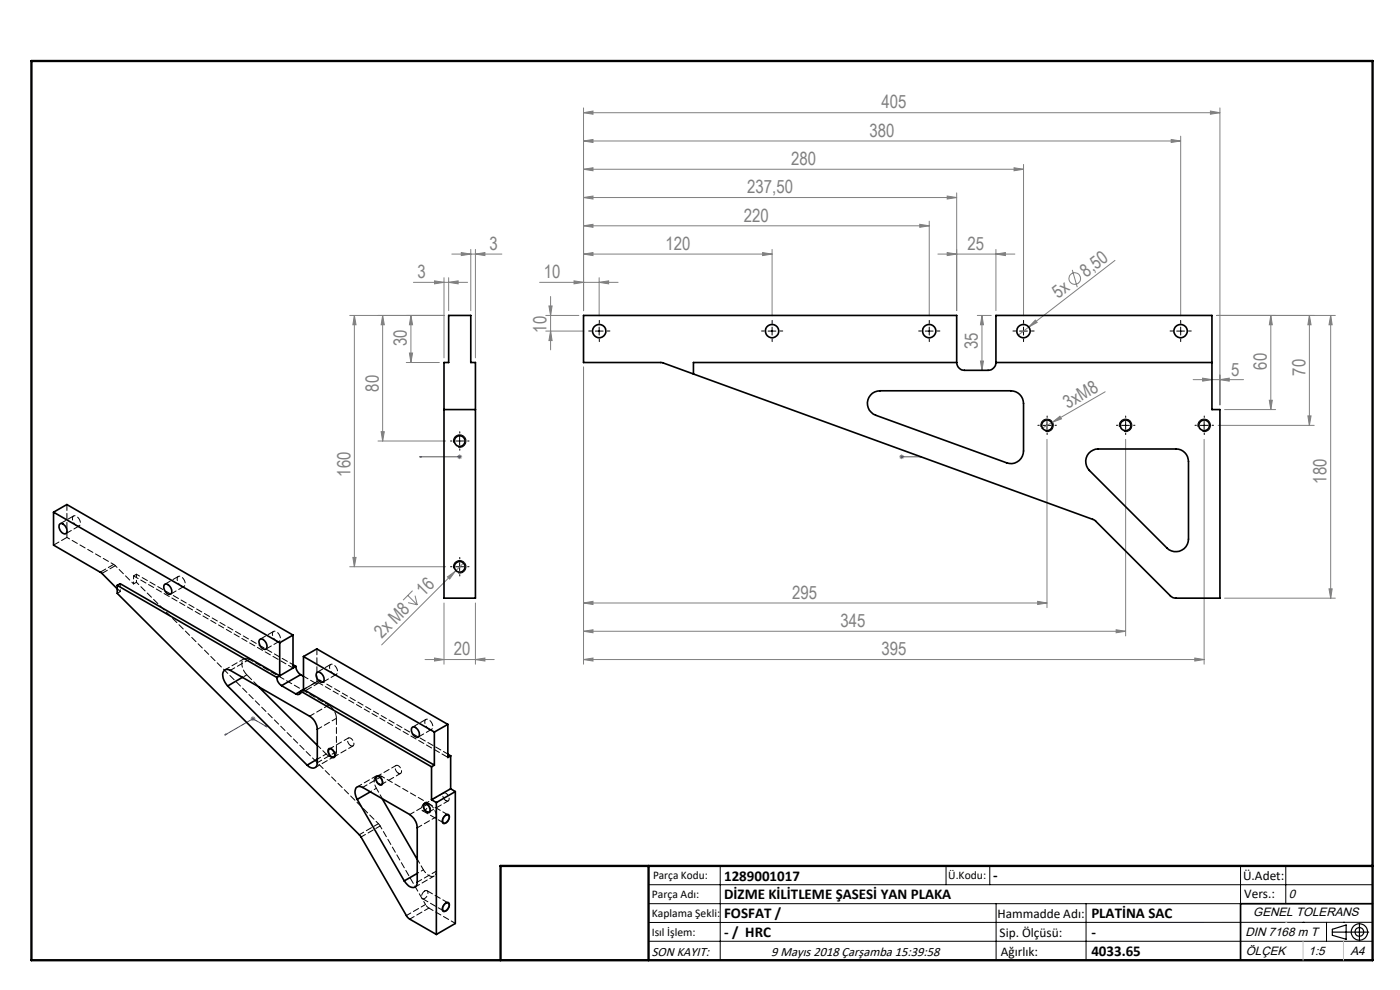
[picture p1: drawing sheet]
<svg xmlns="http://www.w3.org/2000/svg" width="297mm" height="210mm" viewBox="0 0 297 210" stroke-linecap="round" stroke-linejoin="round" font-family="sans-serif">
<g fill="none" stroke="#808080" stroke-width=".21">
<path d="M123.8 35.9l2-.3v.6zM123.8 29.9l2-.3v.6zM123.8 23.9l2-.3v.6zM123.8 22.9v43M123.8 35.9h93.3M123.8 29.9h126.7M123.8 23.9h135M215.1 35.6l2 .3-2 .3zM217.1 34.9v32.1M248.5 29.6l2 .3-2 .3zM250.5 28.9v38.1M256.8 23.6l2 .3-2 .3z"/>
<path d="M258.8 22.9v63M87.7 59.9h11.5M92.2 59.6l2 .3-2 .3zM94.2 58.9v17M95.2 59.9l2-.3v.6zM95.2 58.9v7M95.8 53.9h10.7M97.9 53.6l2 .3-2 .3zM99.9 52.9v13M100.9 53.9l2-.3v.6zM100.9 52.9v23M114.5 59.9h16.6"/>
<path d="M121.8 59.6l2 .3-2 .3zM123.8 53.9l2-.3v.6zM123.8 47.9l2-.3v.6zM123.8 41.9l2-.3v.6zM123.8 53.9h40M123.8 47.9h73.3M123.8 41.9h79.2M127.1 59.9l2-.3v.6zM127.1 58.9v8.1M161.8 53.6l2 .3-2 .3zM163.8 52.9v14.1M195.1 47.6l2 .3-2 .3z"/>
<path d="M197.1 46.9v20.1M199 53.9h16.3M200.9 41.6l2.1 .3-2.1 .3zM200.9 53.6l2.1 .3-2.1 .3zM203 40.9v25M211.3 53.9l2-.3v.6zM211.3 52.9v13M227.5 57.2l1 3.7M236.5 55.2l-18.3 14.2M74.2 66.9h20M75.2 66.9v53.3M75.2 66.9l.3 2h-.6z"/>
<path d="M81.2 66.9v26.6M81.2 66.9l.3 2h-.6zM86.2 76.9h7M86.9 74.9h.6l-.3 2zM87.2 66.9v10M87.2 66.9l.3 2h-.6zM115.8 70.2h8.1M115.8 66.9h7M116.5 64.9h.6l-.3 2zM116.8 70.2l.3 2h-.6zM116.8 62.9v11.3M123.8 77.9v63"/>
<path d="M207.3 66.9h3M208 76.6h.6l-.3 2zM208.3 66.9v11.7M208.3 66.9l.3 2h-.6zM218.2 69.4l-2.2 1.7M219.6 67.9l.4 .5-1.8 1zM258.1 66.9h25.2M269.6 66.9v20M269.6 66.9l.3 2h-.6zM277.8 66.9v23.3M277.8 66.9l.3 2h-.6zM282.3 66.9v60"/>
<path d="M282.3 66.9l.3 2h-.7zM80.2 93.5h14.3M80.9 91.6h.6l-.3 1.9zM97 96.9h1M97.2 96.5l.7 .8M97.5 96.4v1M97.9 96.5l-.7 .8M190.8 96.9h1M190.9 96.5l.7 .8M191.3 96.4v1M191.6 96.5l-.7 .8M222.1 93.2v35.7"/>
<path d="M223.3 89.6l1.6-1.3 .3 .6zM223.3 89.6l-2.3 1.3M234.5 83.1l-11.2 6.5M238.8 93.2v41.7M253.1 80.5h10.7M255.1 80.2l2 .3-2 .3zM255.4 93.2v47.7M258.4 90.2h20.4M258.8 80.5l2-.3v.6zM259.8 86.9h10.8M269.3 84.9h.6l-.3 2zM277.5 88.2h.6l-.3 2z"/>
<path d="M74.9 118.2h.6l-.3 2zM98.5 119.3l-17.5 17.5M74.2 120.2h20.3M86.5 126.3l2 2M86.6 127.8l1.9 .5M87.5 125.3l-2 2M88.1 126.4l.4 1.9M90.2 139.9h14.6M92.2 139.6l2 .3-2 .3zM94.2 127.9v13M94.9 122.4l1.7-1.2-1.2 1.6zM100.9 139.9l2-.3v.6z"/>
<path d="M100.9 127.9v13M123.8 127.9l2-.3v.6zM123.8 133.9l2-.3v.6zM123.8 139.9l2-.3v.6zM123.8 127.9h98.3M123.8 133.9h115M123.8 139.9h131.6M220.1 127.6l2 .3-2 .3zM236.8 133.6l2 .3-2 .3zM253.5 139.6l1.9 .3-1.9 .3zM259.8 126.9h23.5M281.9 124.9h.7l-.3 2z"/>
<path d="M53.2 152.5h1M53.3 152.1l.7 .7M53.7 151.9v1.1M54 152.1l-.7 .7"/>
<circle cx="228" cy="59.1" r="1.24"/>
</g>
<g fill="none" stroke="#000" stroke-width=".21">
<path d="M126.3 70.2h1.7M127.1 69.4v1.7M162.9 70.2h1.7M163.8 69.4v1.7M196.3 70.2h1.6M197.1 69.4v1.7M216.3 70.2h1.6M217.1 69.4v1.7M249.6 70.2h1.7M250.5 69.4v1.7M96.2 93.9a1.33 1.33 0 0 1 1.2-1.7 1.33 1.33 0 0 1 1.4 1.5 1.33 1.33 0 0 1-1.6 1.2M96.7 93.5h1.7"/>
<path d="M97.5 92.7v1.7M220.8 90.6a1.33 1.33 0 0 1 1.2-1.7 1.33 1.33 0 0 1 1.4 1.4 1.33 1.33 0 0 1-1.6 1.2M221.3 90.2h1.7M222.1 89.4v1.7M237.5 90.6a1.34 1.34 0 0 1 1.1-1.7 1.34 1.34 0 0 1 1.5 1.4 1.34 1.34 0 0 1-1.7 1.2M237.9 90.2h1.7M238.8 89.4v1.7M254.2 90.6a1.33 1.33 0 0 1 1.1-1.7 1.33 1.33 0 0 1 1.5 1.4 1.33 1.33 0 0 1-1.7 1.2M254.6 90.2h1.7M255.4 89.4v1.7M97.5 119.4v1.7M96.2 120.6a1.33 1.33 0 0 1 1.2-1.7 1.33 1.33 0 0 1 1.4 1.5 1.33 1.33 0 0 1-1.6 1.1"/>
<path d="M96.7 120.2h1.7M69.7 158.7a1.39 1.39 0 0 1 1.3 1.9 .89 .89 0 0 1-1.3-.6l-.2-.6zM79.7 164.7a1.01 1.01 0 0 1 1.5 1 .6 .6 0 0 1-.4 .9 1.57 1.57 0 0 1-1.1-1.9zM89.8 170.6a.77 .77 0 0 1 1.3 .3l.2 .7a.57 .57 0 0 1-.1 .8 .57 .57 0 0 1-.8-.2l-.6-.8zM94.3 173a.62 .62 0 0 1 .9-.2 .62 .62 0 0 1 .1 .9l-.3 .6-.5 .4a.54 .54 0 0 1-.7-.1 .54 .54 0 0 1 0-.7zM94.3 191.7a.63 .63 0 0 1 .9-.3 .63 .63 0 0 1 .1 1l-.3 .6-.5 .3a.54 .54 0 0 1-.7-.1 .54 .54 0 0 1 0-.6zM137.6 187.7h153.6M137.6 191.7h153.6M137.6 199.7h153.6M152.8 183.7v20M200.7 183.7v4M210 183.7v4"/>
<path d="M211.3 191.7v12M230.4 191.7v12M263.2 183.7v20M272.8 183.7v8M276.4 195.6h.1M281.4 195.6v4.1M285 195.6h.1M291.2 195.6l-153.6 .1"/>
</g>
<g fill="none" stroke="#000" stroke-width=".25">
<path d="M282.6 197.7h7.8M282.6 197.1l3-.9v3l-3-.8zM288.4 195.8v3.8M106.2 203.7h185"/>
<circle cx="288.4" cy="197.7" r="1.74"/>
<circle cx="288.4" cy="197.7" r=".93"/>
</g>
<path d="M89 96.9h.5h-.5M89 96.9h8.5M97.4 96.9h.2zM97.5 96.9h.1M191.2 96.9h.2zM191.3 96.9h.1M191.3 96.9h4.2M195.5 96.9h-.4h.4M47.9 155.7l.1 .1-.3 .1zM56.3 154l.1-.1 .3 .3zM56.7 154.2l-3-1.7-6 3.4" fill="none" stroke="#00f" stroke-width=".21"/>
<g fill="none" stroke="#000" stroke-width=".21" stroke-dasharray="15.2 1.3 1.3 1.3">
<path d="M125.5 70.2h-.6M127.1 68.5v-.5M127.1 71.9v.6M128.8 70.2h.6M162.1 70.2h-.5M163.8 68.5v-.5M163.8 71.9v.6M165.5 70.2h.6M195.5 70.2h-.6M197.1 68.5v-.5M197.1 71.9v.6M198.8 70.2h.6"/>
<path d="M215.5 70.2h-.6M217.1 68.5v-.5M217.1 71.9v.6M218.8 70.2h.6M248.8 70.2h-.6M250.5 68.5v-.5M250.5 71.9v.6M252.1 70.2h.6M95.9 93.5h-.3M97.5 91.9v-.3M97.5 95.2v.3M99.2 93.5h.3"/>
<path d="M220.5 90.2h-.3M222.1 88.5v-.3M222.1 91.9v.3M223.8 90.2h.3M237.1 90.2h-.3M238.8 88.5v-.3M238.8 91.9v.3M240.5 90.2h.3M253.8 90.2h-.3M255.5 88.5v-.3M255.5 91.9v.3M257.1 90.2h.3"/>
<path d="M97.5 118.5v-.3M95.9 120.2h-.3M97.5 121.9v.3M99.2 120.2h.3"/>
</g>
<path d="M291.2 191.7h-28v12" fill="none" stroke="#000" stroke-width=".35"/>
<path d="M6.7 12.9h284.5v190.8h-284.5zM137.6 183.7v20M291.2 183.7h-185v20" fill="none" stroke="#000" stroke-width=".5"/>
<path d="M276.4 199.7v4M285 199.7v4" fill="none" stroke="#c0c0c0" stroke-width=".21"/>
<path d="M272.8 195.6h.1" fill="none" stroke="#c0c0c0" stroke-width=".25"/>
<g fill="#00f">
<path d="M195.1 96.9h.4zM191.2 96.9h.2z"/>
<path d="M56.3 154l.4 .2-.3-.3zM47.9 155.7l-.2 .2 .3-.1z"/>
<path d="M97.4 96.9h.2zM89 96.9h.5z"/>
</g>
<g fill="#808080">
<path d="M223.3 89.6l1.6-1.3 .3 .6z"/>
<path d="M219.6 67.9l.4 .5-1.8 1z"/>
<path d="M94.9 122.4l1.7-1.2-1.2 1.6z"/>
<path d="M211.3 53.9l2-.3v.6zM200.9 53.6l2.1 .3-2.1 .3zM95.2 59.9l2-.3v.6zM92.2 59.6l2 .3-2 .3z"/>
<path d="M121.8 59.6l2 .3-2 .3zM127.1 59.9l2-.3v.6zM123.8 53.9l2-.3v.6zM161.8 53.6l2 .3-2 .3zM123.8 47.9l2-.3v.6zM195.1 47.6l2 .3-2 .3zM123.8 41.9l2-.3v.6zM200.9 41.6l2.1 .3-2.1 .3zM123.8 35.9l2-.3v.6zM215.1 35.6l2 .3-2 .3zM123.8 29.9l2-.3v.6zM248.5 29.6l2 .3-2 .3zM123.8 23.9l2-.3v.6zM256.8 23.6l2 .3-2 .3zM255.1 80.2l2 .3-2 .3zM258.8 80.5l2-.3v.6zM123.8 127.9l2-.3v.6zM220.1 127.6l2 .3-2 .3zM123.8 133.9l2-.3v.6zM236.8 133.6l2 .3-2 .3zM123.8 139.9l2-.3v.6zM253.5 139.6l1.9 .3-1.9 .3zM92.2 139.6l2 .3-2 .3zM100.9 139.9l2-.3v.6z"/>
<path d="M116.8 70.2l.3 2h-.6zM116.5 64.9h.6l-.3 2z"/>
<path d="M208.3 66.9l.3 2h-.6zM208 76.6h.6l-.3 2zM269.6 66.9l.3 2h-.6zM269.3 84.9h.6l-.3 2zM277.8 66.9l.3 2h-.6zM277.5 88.2h.6l-.3 2zM282.3 66.9l.3 2h-.7zM281.9 124.9h.7l-.3 2zM87.2 66.9l.3 2h-.6zM86.9 74.9h.6l-.3 2zM81.2 66.9l.3 2h-.6zM80.9 91.6h.6l-.3 1.9zM75.2 66.9l.3 2h-.6zM74.9 118.2h.6l-.3 2z"/>
<path d="M97.9 53.6l2 .3-2 .3zM100.9 53.9l2-.3v.6z"/>
</g>
<g fill="none" stroke="#000" stroke-width=".35">
<path d="M95.2 66.9h4.7v10h1v50h-6.7v-50h1zM203 76.9a1.69 1.69 0 0 0 1.6 1.7h5a1.69 1.69 0 0 0 1.7-1.7M203 76.9v-10h-79.2v10h16.6l6.7 2.4M203 76.9h-55.9v2.4M211.3 76.9v-10h45.8v20h1.7v40h-9.5l-.6-.2-16.4-16.3-.4-.2-84.8-30.9M211.3 76.9h45.8M94.2 86.9h6.7M185.1 83.4l.5-.3 1.1-.2h27.8a2.71 2.71 0 0 1 2.6 2.7v10.1a2.67 2.67 0 0 1-3.6 2.5l-27.7-10.1a2.69 2.69 0 0 1-.7-4.7zM231 96.2a2.78 2.78 0 0 1 2-1h16.4a2.65 2.65 0 0 1 2.7 2.7v16.5a2.69 2.69 0 0 1-1.6 2.4 2.69 2.69 0 0 1-2.9-.5l-16.5-16.5a2.73 2.73 0 0 1-.1-3.6zM11.4 108.6v7l10 5.9 3.5 3.4M11.4 108.6l47.9 27.7M11.4 108.6l2.8-1.6 48 27.7"/>
<path d="M12.7 111.2a1.15 1.15 0 0 1 1.5 1 .67 .67 0 0 1-.3 1 .67 .67 0 0 1-.9-.4l-.5-.9zM24.9 124.2v1.7l51.5 51.3 10 17.3 .5 .5 5.7 3.2M24.9 124.2l33.8 19.5M24.9 124.2l.6-.4 33.8 19.6M34.9 124a1.4 1.4 0 0 1 1.5 1.7 .67 .67 0 0 1-.6 .4 .67 .67 0 0 1-.6-.4l-.5-1zM55.1 135.6a1.35 1.35 0 0 1 1.5 1.7 .63 .63 0 0 1-.6 .5 .63 .63 0 0 1-.6-.5l-.3-.6a.84 .84 0 0 1 0-1.1zM59.3 136.3v7.1M62.2 134.7l-2.9 1.6M62.2 134.7v7M64.4 139.3v7M64.4 139.3l27.7 16M64.4 139.3l2.8-1.7 27.8 16.1"/>
<path d="M48.3 145.5a2.91 2.91 0 0 1-.9-3.1 .96 .96 0 0 1 1.5-.2l16.8 9.7a3.4 3.4 0 0 1 1.6 2.8v7.1a1.03 1.03 0 0 1-.6 1.1 1.03 1.03 0 0 1-1.2-.3l-.3-.3M48.3 145.5l16.9 16.8M51.4 143.7l-3.1 1.8M54.8 145.7l12.5 12.4M58.7 143.7a2.14 2.14 0 0 0 1 1.7M59.3 143.4l-.6 .3M59.7 145.4l3.1 1.8M62.2 141.7l-2.9 1.7M62.2 141l.6 .3M62.8 141.3a2.3 2.3 0 0 0 1 1.8M62.8 141.3l-.6 .4M63.8 146.6a.63 .63 0 0 1-.3 .7 .63 .63 0 0 1-.7-.1"/>
<path d="M63.8 146.6l27.7 16.1M63.8 143.1l-4.1 2.3M63.8 143.1l.6 .4M63.8 146.6l-1 .6M64.4 146.3l27.7 16M64.4 146.3l-.6 .3M67.2 142.6a1.4 1.4 0 0 1 1.6 1.7 .64 .64 0 0 1-.7 .5 .64 .64 0 0 1-.5-.5l-.3-.3a1.2 1.2 0 0 1-.1-1.4zM69.7 159.1a.67 .67 0 0 1 .7-.2 .67 .67 0 0 1 .4 .6l.2 .3a.62 .62 0 0 1-.2 .8 1.26 1.26 0 0 1-1.1-1.5zM87.5 154.3a1.15 1.15 0 0 1 1.4 1.1 .68 .68 0 0 1-.2 1 .68 .68 0 0 1-1-.4l-.4-1zM92.1 155.3v7M95 153.7l-2.9 1.6M95 153.7v7l.6-.4"/>
<path d="M95 160l.6 .3M67.3 161l-2.1 1.3M75.8 169.6l-.5-1.4a1.04 1.04 0 0 1 .4-1.2 1.04 1.04 0 0 1 1.2 0l10 5.8a3.7 3.7 0 0 1 1.6 2.8v11.5a1.03 1.03 0 0 1-.6 1.1 1.03 1.03 0 0 1-1.2-.3l-.9-1M75.8 169.6l10 17.3M78.5 168l-2.7 1.6M79.9 164.7a1.06 1.06 0 0 1 1 .6 1.06 1.06 0 0 1 0 1.1 1.16 1.16 0 0 1-1-1.7zM81.1 169.5l7.4 12.8M90 170.6a1.13 1.13 0 0 1 1.1 1.5l-.1 .2a1.16 1.16 0 0 1-1-1.7zM91.5 162.7v6.9M91.5 169.6l1.1 .6M92.1 162.3l-.6 .4M92.6 170.2v28"/>
<path d="M94.4 173.1a.5 .5 0 0 1 .8 0 1.18 1.18 0 0 1-1.1 1.4l-.2-.6zM95.6 160.3v7M95.6 167.3l-4.1 2.3M95.6 167.3l1 .6M96.6 167.9l-4 2.3M96.6 167.9v28l-4 2.3M88.5 185.3l-2.7 1.6M94.4 191.8a.52 .52 0 0 1 .7-.2 .52 .52 0 0 1 .1 .8l-.3 .5a.57 .57 0 0 1-1 .2v-.5z"/>
<circle cx="127.1" cy="70.2" r="1.41"/>
<circle cx="163.8" cy="70.2" r="1.42"/>
<circle cx="197.1" cy="70.2" r="1.41"/>
<circle cx="217.1" cy="70.2" r="1.41"/>
<circle cx="250.5" cy="70.2" r="1.41"/>
<circle cx="97.5" cy="93.6" r="1.13"/>
<circle cx="222.1" cy="90.2" r="1.13"/>
<circle cx="238.8" cy="90.2" r="1.13"/>
<circle cx="255.5" cy="90.2" r="1.13"/>
<circle cx="97.5" cy="120.2" r="1.13"/>
</g>
<path d="M16.2 111.5a1.42 1.42 0 0 1-.6-2.1 1.45 1.45 0 0 1 1.3 2.1h-.7M24.9 124.9l.6 .6M38.4 124.3a1.42 1.42 0 0 1-.5-2 1.45 1.45 0 0 1 1.2 2h-.7M58.6 136a1.42 1.42 0 0 1-.5-2.1 1.45 1.45 0 0 1 1.2 2.1h-.7M69.8 149.6l-16.9-9.7M70.8 143a1.42 1.42 0 0 1-.6-2.1 1.45 1.45 0 0 1 1.2 2.1h-.6M91 154.6a1.42 1.42 0 0 1-.6-2 1.45 1.45 0 0 1 1.2 2.1l-.6-.1" fill="none" stroke="#000" stroke-width=".21" stroke-dasharray="1.3 .6" stroke-dashoffset=".4"/>
<path d="M25.5 125.5l-.6 .3M28.3 122.2l.6-.4M28.9 123.5l-.6 .4M67.3 158.1l1.9 1.8M67.8 144.3l-.6 .3M79.8 167.2l1.3 2.2M88.5 182.3l1.3 2.2" fill="none" stroke="#000" stroke-width=".21" stroke-dasharray="1.3 .6" stroke-dashoffset=".3"/>
<g fill="none" stroke="#000" stroke-width=".21" stroke-dasharray="1.3 .6" stroke-dashoffset=".2">
<path d="M51.8 139.7l-4.1 2.4M52.9 139.9l-4 2.3M63.5 147.2l4-2.3M64.4 143.4l2.4 1.4M69.8 149.6l-4.1 2.3M71.4 152.4l-4.1 2.3M71.4 159.4l-4.1 2.4M73.9 156.5l-4 2.4M95 159.9l-27.2-15.6M66.9 162.8l4-2.3M70.8 160.6l4.1-2.4M76.6 177.5l4-2.3"/>
<path d="M79.8 164.6l-4 2.3M80.3 174.7l-4.1 2.4M80.9 166.4l4.1-2.3M81 164.7l-4.1 2.3M84 162.4l-4 2.3M91 170.4l-4.1 2.4M91 172.2l4.1-2.3M92.6 173.2l-4.1 2.4M94.1 168.2l-4 2.3M86.9 195l4.1-2.4M88.1 188.2l4-2.4M90.3 191.9l-4.1 2.3"/>
<path d="M91 192.6l5.6 3.3M92.6 184.8l-4.1 2.3"/>
</g>
<path d="M52.4 143.2l2.5 2.4M66.8 144.8l-3 1.8M95 160.6l-27.8-16" fill="none" stroke="#000" stroke-width=".21" stroke-dasharray="1.3 .6" stroke-dashoffset="-.2"/>
<path d="M62.2 141.7l-33.9-19.5M74.4 158.2l.4 .1a1.07 1.07 0 0 0 .1-1.2 1.07 1.07 0 0 0-1-.5l-.2 .6 .3 .6 .4 .4M84.5 164l.4 .1a1.07 1.07 0 0 0 .1-1.2 1.07 1.07 0 0 0-1-.5l-.2 .6 .3 .6 .4 .4M90.1 170.3a.99 .99 0 0 0-.3 1.7 1.14 1.14 0 0 0 .7-1.8l-.4 .1M94.6 169.8l.4 .1a1.07 1.07 0 0 0 .1-1.1 1.07 1.07 0 0 0-1-.6l-.2 .7 .3 .5 .4 .4M90.1 189a.99 .99 0 0 0-.3 1.7 1.14 1.14 0 0 0 .7-1.8l-.4 .1" fill="none" stroke="#000" stroke-width=".21" stroke-dasharray="1.3 .6" stroke-dashoffset=".1"/>
<path d="M71.4 152.4a3.6 3.6 0 0 0-1.6-2.8M89.6 172l4.5 2.6M92.6 173.2a3.6 3.6 0 0 0-1.6-2.8M95.1 172.9l-4.5-2.6M89.6 190.6l4.5 2.6M95.1 191.5l-4.5-2.6" fill="none" stroke="#000" stroke-width=".21" stroke-dasharray="1.3 .6" stroke-dashoffset="-.1"/>
<path d="M24.1 119.7l-9.9-5.7M80.3 174.7l-51.4-51.2M91 170.4l-10-5.7" fill="none" stroke="#000" stroke-width=".21" stroke-dasharray="1.3 .6" stroke-dashoffset=".6"/>
<g fill="none" stroke="#000" stroke-width=".21" stroke-dasharray="1.3 .6">
<path d="M14 113.2l2.8-1.7M14.2 114l-2.8 1.6M14.2 114v-7M15.6 109.4l-2.8 1.7M24.1 119.7l-2.8 1.7M24.5 120l-.4-.3M21.6 121.6l2.9-1.6M36.2 126l2.8-1.6M37.8 122.3l-2.8 1.6M52.9 139.9a1.03 1.03 0 0 0-1.3-.1 1.03 1.03 0 0 0-.3 1.3l.5 1.3 .6 .8M56.4 137.7l2.8-1.7M58 133.9l-2.8 1.7"/>
<path d="M67.2 137.6v7M67.2 144.6l-2.8 1.6M68.5 144.7l2.9-1.7M69.2 159.9l.3 .3a1.03 1.03 0 0 0 1.3 .4 1.03 1.03 0 0 0 .6-1.2M70.2 140.9l-2.9 1.7M71.4 159.4v-7M88.7 156.3l2.9-1.6M90.4 152.6l-2.9 1.6M80.6 175.2l-.3-.5"/>
</g>
<path d="M52.4 143.2l-.9 .5M62.2 141l-33.3-19.2M69.2 159.9l-1.9 1.1M81 164.7a1.03 1.03 0 0 0-1.3 0 1.03 1.03 0 0 0-.3 1.2l.4 1.3M89.8 184.5l.9 1.1a1.03 1.03 0 0 0 1.3 .3 1.03 1.03 0 0 0 .6-1.1M90.3 191.9l-9.7-16.7M91 192.6l-.7-.7" fill="none" stroke="#000" stroke-width=".21" stroke-dasharray="1.3 .6" stroke-dashoffset=".5"/>
<path d="M25.5 125.5v-1.7M28.3 123.9l-3.8-3.9M28.3 123.9v-1.7M28.9 123.5v-1.7" fill="none" stroke="#000" stroke-width=".21" stroke-dasharray="1.3 .6" stroke-dashoffset=".8"/>
<path d="M66.8 144.8a.62 .62 0 0 0 .7 .1 .62 .62 0 0 0 .3-.6M79.8 167.2l-1.2 .8M89.8 184.5l-1.3 .7" fill="none" stroke="#000" stroke-width=".21" stroke-dasharray="1.3 .6" stroke-dashoffset=".7"/>
<g font-size="3.9" fill="#808080">
<text x="187" y="23">405</text>
<text x="184.5" y="29">380</text>
<text x="167.8" y="35">280</text>
<text x="158.5" y="41">237,50</text>
<text x="157.8" y="47">220</text>
<text x="103.8" y="53">3</text>
<text x="141.2" y="53">120</text>
<text x="205.2" y="53">25</text>
<text x="88.6" y="59">3</text>
<text x="115.4" y="59">10</text>
<text x="230.4" y="58.9" transform="rotate(-38 230.4 58.9)">8,50</text>
<text x="224.5" y="63.5" transform="rotate(-38 224.5 63.5)">5x</text>
<text x="115.9" y="70.6" transform="rotate(-90 115.9 70.6)">10</text>
<text x="86.3" y="73.4" transform="rotate(-90 86.3 73.4)">30</text>
<text x="207.5" y="74.1" transform="rotate(-90 207.5 74.1)">35</text>
<text x="80.3" y="83.1" transform="rotate(-90 80.3 83.1)">80</text>
<text x="261.2" y="79.7">5</text>
<text x="268.8" y="78.4" transform="rotate(-90 268.8 78.4)">60</text>
<text x="276.9" y="79.7" transform="rotate(-90 276.9 79.7)">70</text>
<text x="226.6" y="86.7" transform="rotate(-30 226.6 86.7)">3xM8</text>
<text x="74.3" y="101.1" transform="rotate(-90 74.3 101.1)">160</text>
<text x="281.4" y="102.6" transform="rotate(-90 281.4 102.6)">180</text>
<text x="89.9" y="126.6" transform="rotate(-45 89.9 126.6)">16</text>
<text x="168" y="127">295</text>
<text x="81" y="135.5" transform="rotate(-45 81 135.5)">2x M8</text>
<text x="178.3" y="133">345</text>
<text x="96.3" y="139">20</text>
<text x="187" y="139">395</text>
</g>
<g font-size="3.2">
<text x="153.6" y="186.8">1289001017</text>
<text x="153.6" y="190.8">DİZME KİLİTLEME ŞASESİ YAN PLAKA</text>
<text x="210.7" y="186.6">-</text>
<text x="153.6" y="194.8">FOSFAT /</text>
<text x="231.5" y="194.8">PLATİNA SAC</text>
<text x="153.6" y="198.8">- / HRC</text>
<text x="231.5" y="198.7">-</text>
<text x="231.5" y="202.8">4033.65</text>
</g>
<g font-size="2.8">
<text x="263.7" y="186.7">Ü.Adet:</text>
<text x="263.9" y="190.5">Vers.:</text>
<text x="211.6" y="194.8">Hammadde Adı:</text>
<text x="138.3" y="202.8">SON KAYIT:</text>
<text x="163.6" y="202.8">9 Mayıs 2018 Çarşamba 15:39:58</text>
<text x="212.1" y="198.7">Sip. Ölçüsü:</text>
<text x="212.3" y="202.7">Ağırlık:</text>
</g>
<g font-size="2.6">
<text x="273.4" y="190.4">0</text>
<text x="265.9" y="194.4">GENEL TOLERANS</text>
<text x="264.2" y="198.5">DIN 7168 m T</text>
<text x="264.3" y="202.6">ÖLÇEK</text>
<text x="277.6" y="202.6">1:5</text>
<text x="286.5" y="202.6">A4</text>
</g>
<g font-size="2.5">
<text x="138.3" y="190.5">Parça Adı:</text>
<text x="138.5" y="186.5">Parça Kodu:</text>
<text x="201.2" y="186.5">Ü.Kodu:</text>
<text x="138.3" y="194.5">Kaplama Şekli:</text>
<text x="138.3" y="198.6">Isıl İşlem:</text>
</g>
</svg>
